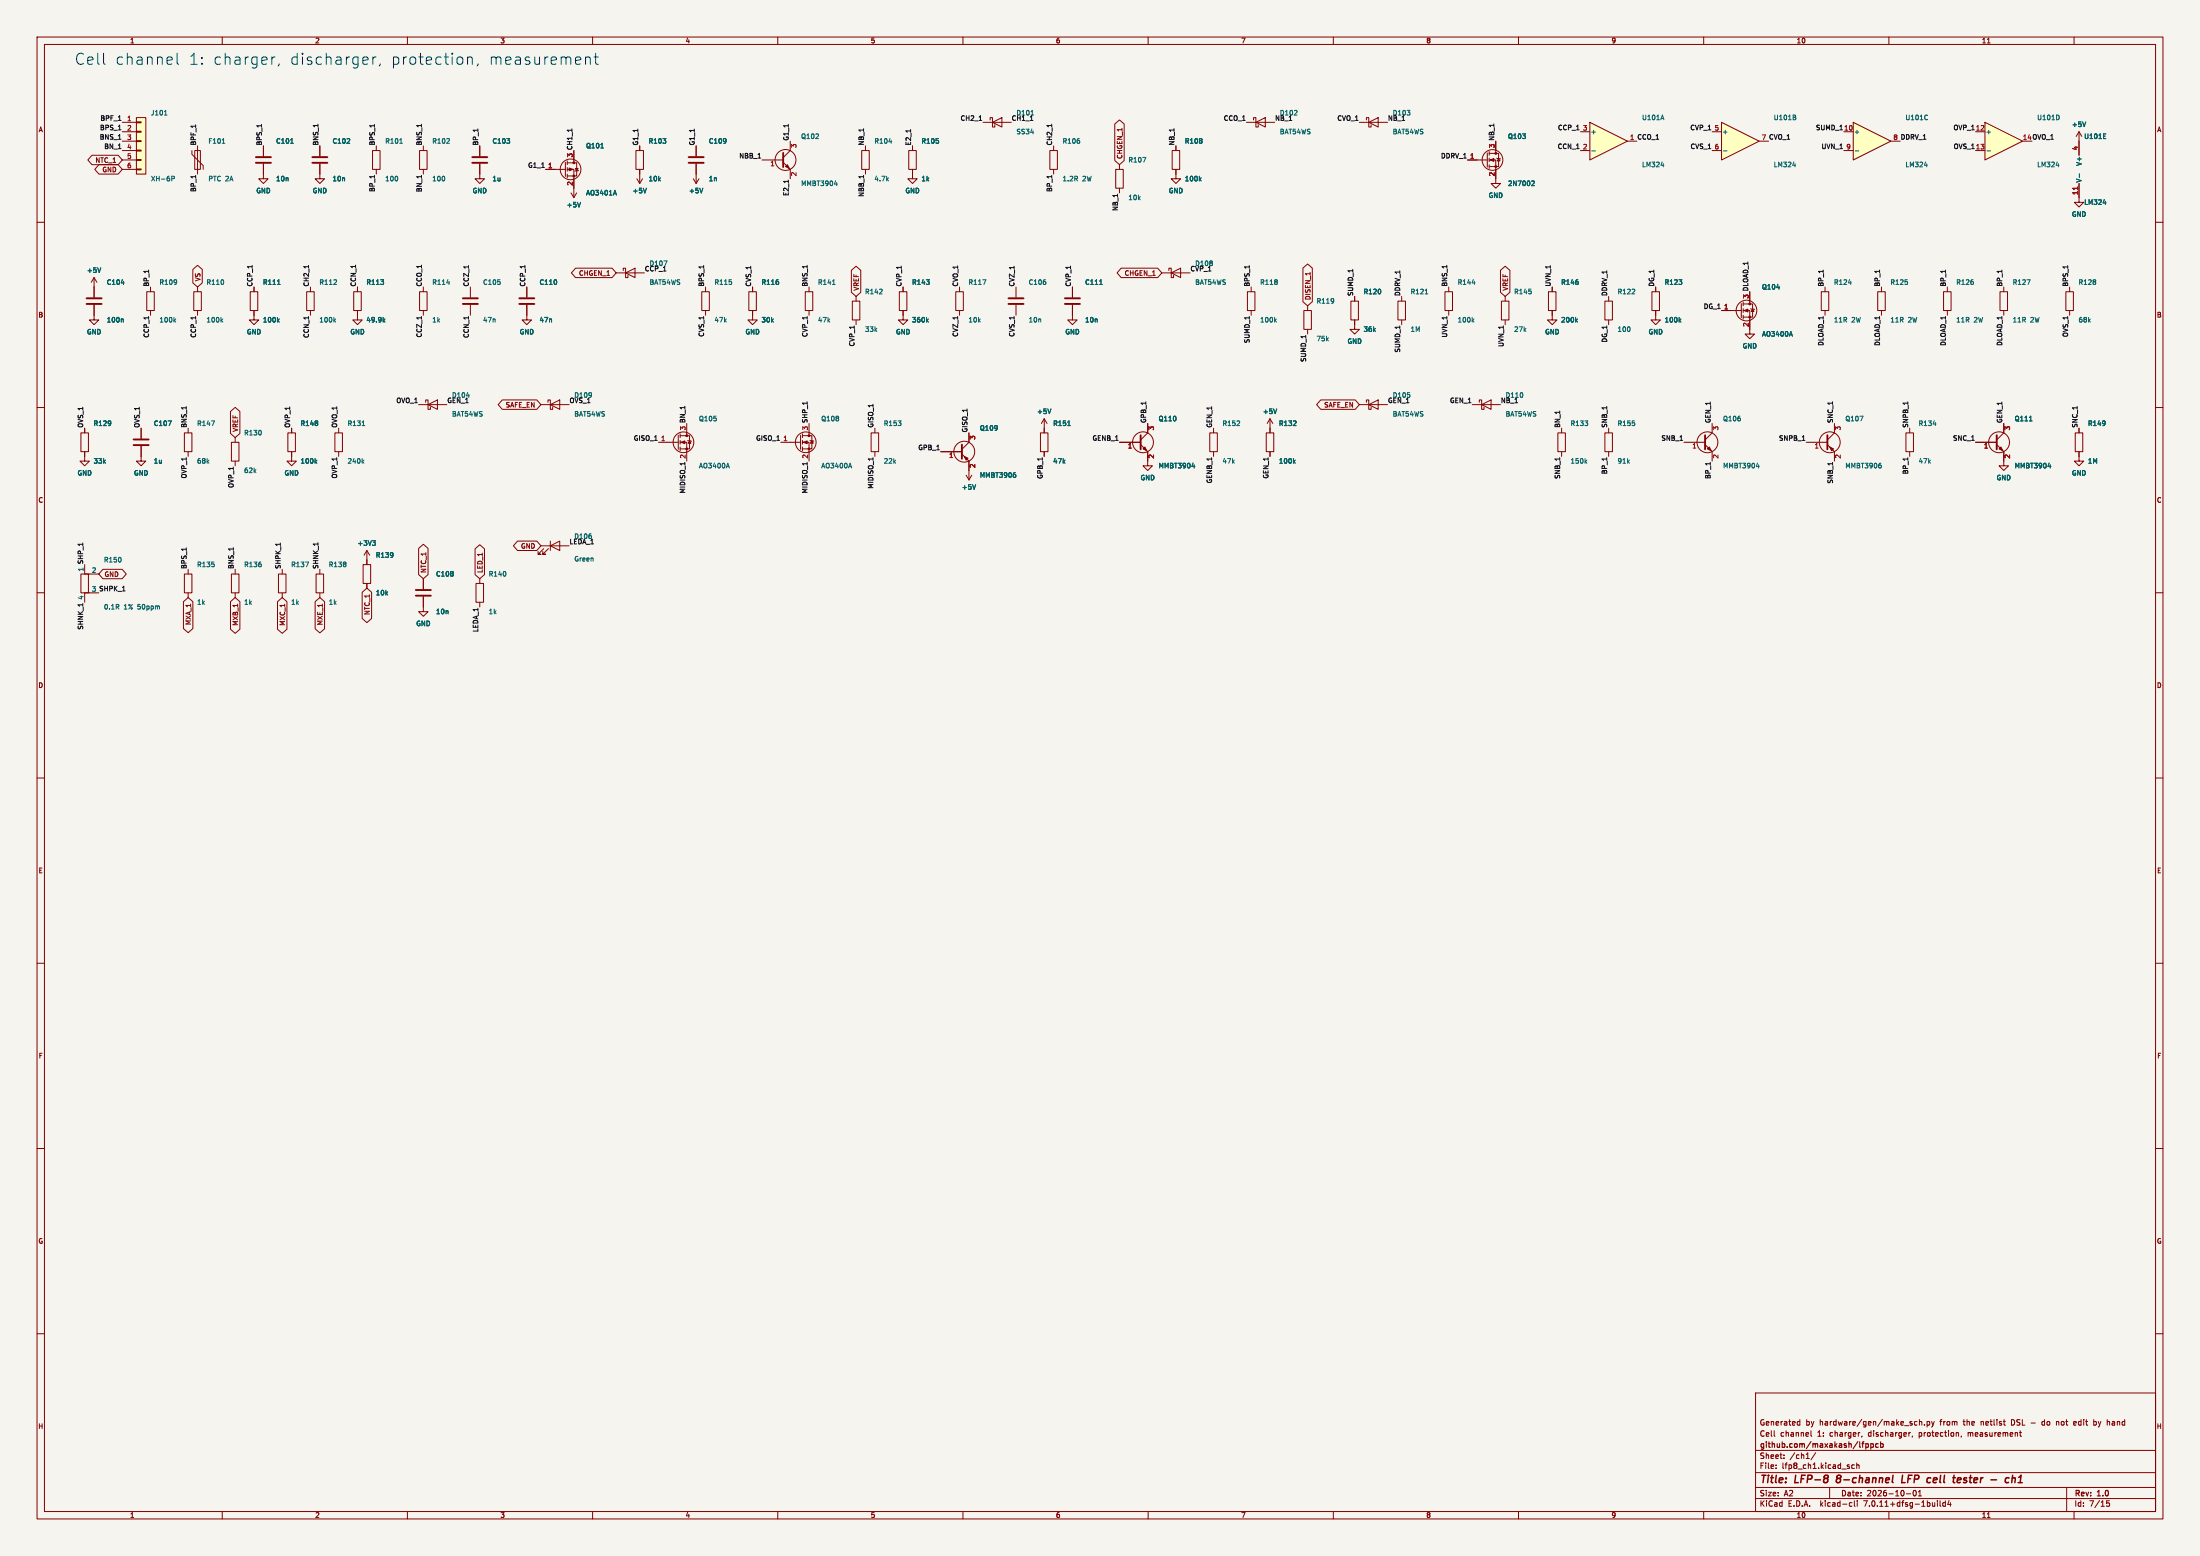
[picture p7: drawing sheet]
<svg xmlns="http://www.w3.org/2000/svg" width="594mm" height="420mm" viewBox="0 0 594 420" stroke-linecap="round" stroke-linejoin="round" font-family="sans-serif">
<path d="M0 0h594v420h-594z" fill="#f5f4ef" stroke="#f5f4ef" stroke-width=".27"/>
<g fill="none" stroke="#840000" stroke-width=".27">
<path d="M10 10h574v400h-574zM12 12h570v396h-570zM60 10v2M110 10v2M160 10v2M210 10v2M260 10v2M310 10v2M360 10v2M410 10v2M460 10v2M510 10v2"/>
<path d="M536.6 11.6h.7M560 10v2M561.3 35.6l-.7 1.2M561.3 35.6v6.3M561.3 35.6l.8 1.2M10 60h2M246.4 47v1.3h1.2l-1.2 1.2-1.3-1.2h1.3M561.3 49.5v3.8M582 60h2M242.8 78.7h2.1v5.1h-2.1zM243.8 77.5v1.2M507 78.7h2v5.1h-2z"/>
<path d="M508 77.5v1.2M524.8 78.7h2v5.1h-2zM525.8 77.5v1.2M540 78.7h2v5.1h-2zM541 77.5v1.2M557.8 78.7h2v5.1h-2zM558.8 77.5v1.2M243.8 83.8v2.6h1.3l-1.3 1.2-1.2-1.2h1.2M289.6 85.1v1.3h1.2l-1.2 1.2-1.3-1.2h1.3M508 83.8v1.3M525.8 83.8v1.3M541 83.8v1.3"/>
<path d="M558.8 83.8v1.3M10 110h2M280.9 116.8h2.1v5.1h-2.1zM281.9 113l-.7 1.3M281.9 113v3.8M281.9 113l.8 1.3M582 110h2M281.9 121.9v1.3M10 160h2M582 160h2M10 210h2M582 210h2"/>
<path d="M10 260h2M582 260h2M10 310h2M582 310h2M10 360h2M474 376h108v32h-108zM582 360h2M474 397.5h108M474 391.5h108M479.1 387.6l.1 .1M479.5 396.2v.2M479.5 395.4v.2"/>
<path d="M481.7 393.5v.2M481.7 392.7v.2M485.4 384.6h.6M485.4 383.7h.6M486 383.2v1.5M487.7 393.7h.8M489 386.2v1.3l.2 .2M490.2 392.1l-1.2 1.9M500.7 395.4h-.5l-.2 .3 .1 .6h.6M501.3 395.5l.6-.1 .1 1M501.3 394.9v1.5M502.7 387.6l-.1 .3"/>
<path d="M515.8 386.7h-.3M516.4 387.6l-.2 .3M518.2 383.8l.6-.1 .1 1M518.2 383.2v1.5M519.6 384.5v.2M520.3 383.7h.4l.3 .3-.1 .6h-.6M520.3 383.7v1.5M521.5 383.7l.4 1M521.9 384.7l-.4 .5M522.2 383.7l-.3 1M528.7 386.7l.1 1M529.6 387.6l-.1 .3"/>
<path d="M540.9 383.7h.6M541.3 384.7h.2M545.2 386.7h.6M545.5 386.2v1.3l.3 .2M551.6 383.7l-.3 .3v.4l.3 .3M555.2 383.7v1M555.7 383.7l-.5 .1M560.5 383.7h-.4l-.2 .2 .1 .7h.5M560.6 384l-.7 .2M565.3 383.7h.4l.3 .3M565.3 383.2v1.5M566 384.4l-.3 .3-.4-.1"/>
<path d="M569.4 383.7l.2 .2v.8M60 408v2M110 408v2M160 408v2M210 408v2M260 408v2M310 408v2M360 408v2M410 408v2M460 408v2M474 404.5h108M474 401.5h108"/>
<path d="M494 401.5v3M499.6 405.6h.4M500 406.5l-.4 .1M500.7 405.1v1.3l.2 .2M501.5 405.1v.1M501.5 405.6v1M510 408v2M514.7 403.2h1.2M516.7 402.3h.2a.8 .8 0 0 1 .5 .7 .8 .8 0 0 1-.5 .8 1 1 0 0 1-.2-1.5zM518 403.8h.8M518 402.7l.4-.4v1.5M523.1 405.1v.1"/>
<path d="M523.1 405.6v1M523.8 405.1v1.3l.2 .2M525.2 405.6h-.4l-.3 .3 .2 .6h.5M525.2 405.1v1.5M526.2 405l-.3 1.1h.9M526.6 405.6v1M536.6 409.6h.7M558 401.5v6.5M560 408v2M569.5 405.1h-.7l-.1 .7 .8-.1v.7l-.2 .2-.6-.2"/>
</g>
<g fill="none" stroke="#840000" stroke-width=".4">
<path d="M493.5 398.3l.1 .3-.1 .3M495.9 399.2l-.1 .6 .1 .3M511.1 398.2l-.2 1.7 .3 .3M513.7 398.2l-.3 2h1M522.1 399.1l-.1 1M523 399.3l-1 .2M528.5 399.1l.4-.2h.3l.3 .2v.2l-1 .2M541.7 399h.8M543.4 399h.7l-.1 1.2M543.4 398.2l-.2 2M545.1 398.8l.6-.6-.3 2M528.5 400.1h.8"/>
<path d="M544.9 400.2h1.1"/>
</g>
<path d="M504.4 389.8v.7M505.1 389.7v1.5M505.1 389.7h.5l.2 .3-.1 .6h-.6M507.1 389.7h-.4l-.3 .3 .2 .6h.5M507.8 389.7h.4l.3 .3-.2 .6h-.5M507.8 389.2v1.5" fill="none" stroke="#840000" stroke-width=".3"/>
<path d="M563.2 32.9l-.5 1.3M568 37.4h.6M568 36.1h.6M561.4 46.9v1M567.9 54.8h.7M547.3 75.5h.8l-.5 1.3M250.3 86.5l.4 .4M250.7 86.1l-.5 .5M283.8 110.4l-.5 1.2M288.3 114.9h.7" fill="none" stroke="#006464" stroke-width=".27"/>
<path d="M560.9 50.5v.7" fill="none" stroke="#a90000" stroke-width=".27"/>
<path d="M500.4 33l10.1 5.1-10.1 5.1z" fill="#ffffc2"/>
<g fill="none" stroke="#840000" stroke-width=".27">
<path d="M86.4 39.4v2.8M101.6 39.4v1.2M233.7 39.4v1.2M246.4 39.4v1.2M497.8 35.6h2.6M500.4 33l10.1 5.1-10.1 5.1zM510.5 38.1h2.6M71.1 47v1.3h1.3l-1.3 1.2-1.3-1.2h1.3M86.4 44.2v4.1h1.2l-1.2 1.2-1.3-1.2h1.3M100.6 40.6h2v5.1h-2zM101.6 45.7v1.3M232.7 40.6h2v5.1h-2z"/>
<path d="M233.7 45.7v1.3M245.4 40.6h2v5.1h-2zM246.4 45.7v1.3M497.8 40.6h2.6M561.3 53.3v1.3h1.3l-1.3 1.3-1.2-1.3h1.2M82.8 78.7h2v5.1h-2zM83.8 77.5v1.2M95.5 78.7h2v5.1h-2zM96.5 77.5v1.2M217.4 78.7h2.1v5.1h-2.1zM218.4 77.5v1.2M258.1 78.7h2v5.1h-2z"/>
<path d="M259.1 77.5v1.2M274.3 77.5v2.8M289.6 77.5v2.8M83.8 83.8v1.3M96.5 83.8v2.6h1.3l-1.3 1.2-1.3-1.2h1.3M218.4 83.8v1.3M230.1 81.3h2.1v5.1h-2.1zM231.1 80v1.3M231.1 86.4v1.2M259.1 83.8v1.3M274.3 82.3v2.8M289.6 82.3v2.8"/>
<path d="M364.7 81.3h2.1v5.1h-2.1zM365.8 86.4v2.5h1.2l-1.2 1.3-1.3-1.3h1.3M365.8 80v1.3M367 109.2h7.6M368.9 108.6v-.6h.7v2.5h.6v-.6M369.6 109.2l2.5-1.2v2.5zM397.5 109.2h7.6M399.4 108.6v-.6h.6v2.5h.7v-.6M400 109.2l2.6-1.2v2.5zM420.6 116.8h2.1v5.1h-2.1zM421.6 115.6v1.2M433.3 116.8h2.1v5.1h-2.1z"/>
<path d="M434.3 115.6v1.2M514.6 116.8h2v5.1h-2zM515.6 115.6v1.2M533.4 119.4h5.7M541 114.3v2.5l-1.9 1.9M560.3 116.8h2.1v5.1h-2.1zM561.3 115.6v1.2M421.6 121.9v1.3M434.3 121.9v1.3M515.6 121.9v1.3M539.1 120l1.9 1.9v3.8h1.3l-1.3 1.3-1.3-1.3h1.3M561.3 121.9v1.3"/>
<circle cx="539.7" cy="119.4" r="2.82"/>
</g>
<g fill="none" stroke="#006464" stroke-width=".27">
<path d="M107.9 38.7h.8M240 38.3h.8M520.4 31.1v.1M520.4 32.2v.1M500.9 40.7h1M519.6 44.6h.8M224.8 76.8h.7M265.3 75.5h.9l-.5 1.3M296.9 76.8h.7M90.3 86.5l.3 .4M90.6 86.1l-.5 .5M103.6 86.5l.3 .4"/>
<path d="M103.9 86.1l-.4 .5M521.9 114.5h.8M547.9 113.6h.8M428.1 124.6l.4 .4M428.5 124.2l-.5 .5M553 125.9h.7M553.6 125.5v.8"/>
</g>
<path d="M84.3 43.9h4.1M84.3 42.4h4.1M272.3 82h4.1M272.3 80.5h4.1M287.5 82h4.1M287.5 80.5h4.1M539.1 117.5v3.8" fill="none" stroke="#840000" stroke-width=".51"/>
<path d="M539.7 121.2l.6-.5 .5 1z" fill="#840000" stroke="#840000" stroke-width=".27"/>
<path d="M535.9 33l10.2 5.1-10.2 5.1z" fill="#ffffc2"/>
<g fill="none" stroke="#840000" stroke-width=".27">
<path d="M33 35.6h3.8M33 33h3.8M33 38.1h3.8M36.8 38h1.3v.2h-1.3zM36.8 35.4h1.3v.3h-1.3zM36.8 32.9h1.3v.2h-1.3zM36.8 31.8h2.6v15.2h-2.6zM53.3 39.4v7.6M71.1 39.4v2.8M114.3 39.4v1.2M129.5 39.4v2.8M172.7 39.4v1.2"/>
<path d="M188 39.4v2.8M213.4 38.1v2.5l-1.9 1.9M265.4 33h7.6M267.3 32.4v-.6h.7v2.5h.6v-.6M268 33l2.5-1.2v2.5zM284.5 39.4v1.2M533.4 35.6h2.5M535.9 33l10.2 5.1-10.2 5.1zM33 40.6h3.8M33 43.2h3.8M33 45.7h3.8M36.8 45.6h1.3v.2h-1.3z"/>
<path d="M36.8 43.1h1.3v.2h-1.3zM36.8 40.5h1.3v.3h-1.3zM51.8 40.6v1.1l3.1 3v1M52.6 40.6h1.5v5.1h-1.5zM71.1 44.2v2.8M113.3 40.6h2v5.1h-2zM114.3 45.7v1.3M129.5 44.2v4.1h1.3l-1.3 1.2-1.2-1.2h1.2M147.3 45.7h5.4M152.7 43.8v3.8M153.2 45.7h1.7v7.6M153.2 43.9h2.5v3.6h-2.5"/>
<path d="M153.2 43.4v1.1M153.2 45.2v1M153.2 47v1M154.2 52.1l.7 1.2M154.9 40.6v3.3M155.3 45.5h.8l-.4 .6zM155.7 52.1l-.8 1.2M156.2 46l-1 .2M171.7 40.6h2v5.1h-2zM172 48.3l.7 1.2M172.7 45.7v3.8M173.5 48.3l-.8 1.2"/>
<path d="M187.2 48.3l.8 1.2M188 44.2v5.3M188.7 48.3l-.7 1.2M205.7 43.2h5.8M211.5 43.8l1.9 1.9v2.6M283.5 40.6h2v5.1h-2zM284.5 45.7v1.3M533.4 40.6h2.5M142.2 77.5v2.8M166.4 73.7h7.6M168.3 73v-.6h.6v2.5h.6v-.6M168.9 73.7l2.5-1.3v2.5z"/>
<path d="M189.5 78.7h2v5.1h-2zM190.5 77.5v1.2M202.2 78.7h2v5.1h-2zM203.2 77.5v1.2M142.2 82.3v4.1h1.3l-1.3 1.2-1.2-1.2h1.2M190.5 83.8v1.3M203.2 83.8v2.6h1.3l-1.3 1.2-1.3-1.2h1.3M472.4 88.9v1.3h1.3l-1.3 1.2-1.2-1.2h1.2M21.8 116.8h2.1v5.1h-2.1zM22.9 115.6v1.2M38.1 115.6v2.8M49.8 116.8h2v5.1h-2z"/>
<path d="M50.8 115.6v1.2M62.5 119.4h2v5.1h-2zM63.5 118.1v1.3M146 109.2h7.7M148 108.6v-.6h.6v2.5h.6v-.6M148.6 109.2l2.5-1.2v2.5zM177.8 119.4h5.3M183.1 117.5v3.8M183.6 119.4h1.8v5.1M183.6 117.6h2.6v3.6h-2.6M183.6 117.1v1M183.6 118.9v1"/>
<path d="M185.4 114.3v3.3M185.7 118.9l1 .2M186.2 119l.4 .6h-.8zM210.8 119.4h5.4M216.2 117.5v3.8M216.7 119.4h1.7v5.1M216.7 117.6h2.5v3.6h-2.5M216.7 117.1v1M216.7 118.9v1M218.4 114.3v3.3M218.7 118.9l1 .2M219.2 119l.4 .6h-.8z"/>
<path d="M235.2 116.8h2v5.1h-2zM236.2 115.6v1.2M261.6 116.8v2.6l-1.9 1.9M22.9 121.9v2.6h1.2l-1.2 1.2-1.3-1.2h1.3M38.1 120.4v4.1h1.3l-1.3 1.2-1.3-1.2h1.3M50.8 121.9v1.3M63.5 124.5v1.2M183.6 120.7v1M216.7 120.7v1M236.2 121.9v1.3M254 121.9h5.7M259.7 122.6l1.9 1.9v5"/>
<path d="M260.9 128.3l.7 1.2M262.4 128.3l-.8 1.2M561.3 123.2v1.3h1.3l-1.3 1.2-1.2-1.2h1.2M21.8 154.9h2.1v5.1h-2.1zM22.9 152.4v2.5h3.8M49.8 154.9h2v5.1h-2zM50.8 153.7v1.2M62.5 154.9h2v5.1h-2zM63.5 153.7v1.2M146 147.3h7.7M146.8 148.1l-1.5 1.5h.7h-.7v-.8M148.1 148.1l-1.5 1.5h.7h-.7v-.8"/>
<path d="M148.6 147.3l2.5-1.2v2.5zM148.6 146.1v2.5M26.7 160h-3.8v2.6M50.8 160v1.3M63.5 160v1.3"/>
<circle cx="154.1" cy="45.7" r="2.79"/>
<circle cx="212.1" cy="43.2" r="2.82"/>
<circle cx="184.5" cy="119.4" r="2.79"/>
<circle cx="217.6" cy="119.4" r="2.79"/>
<circle cx="260.3" cy="121.9" r="2.82"/>
</g>
<g fill="none" stroke="#006464" stroke-width=".27">
<path d="M44.4 31.1h.7M60 38.7h.7M78.5 38.7h.7M162.2 39.9h.7M278.4 31.1h.7M555.9 31.4v.6M46.4 47.6h.5l.2 .2-.1 .4h-.6M156.8 54.6l-.5 1.3M166 51.4l.5 1.2M174.5 50.8l-.4 1.3M189.8 50.8l-.4 1.3M225.3 49.7h.8"/>
<path d="M225.9 49.3v.8M536.5 40.7h.9M555.2 44.6h.7M179.2 70.4h.9l-.6 1.3M45.4 113.6h.8l-.5 1.3M57.1 113.6h.8l-.5 1.3M196.5 125l.4 1.3M229.5 125l.5 1.3M263.4 130.8l-.4 1.3M273.9 127.6h.3M274 128.1l.3 .2-.3 .5"/>
</g>
<g fill="#840000" stroke="#840000" stroke-width=".27">
<path d="M216.9 119.4l1-.4v.8z"/>
<path d="M212.1 45l.5-.5 .5 1z"/>
<path d="M183.9 119.4l1-.4v.8z"/>
<path d="M153.7 45.3l1 .4-1 .4z"/>
<path d="M260.3 123.2l1.1 .5-.5 .5z"/>
<circle cx="218.4" cy="121.2" r=".25"/>
<circle cx="218.4" cy="117.6" r=".25"/>
<circle cx="185.4" cy="121.2" r=".25"/>
<circle cx="185.4" cy="117.6" r=".25"/>
<circle cx="154.9" cy="47.5" r=".25"/>
<circle cx="154.9" cy="43.9" r=".25"/>
</g>
<path d="M69.1 43.9h4.1M69.1 42.4h4.1M127.5 43.9h4.1M127.5 42.4h4.1M185.9 43.9h4.1M185.9 42.4h4.1M211.5 41.3v3.8M140.2 82h4.1M140.2 80.5h4.1M36.1 118.6h4M36.1 120.1h4M259.7 120v3.8" fill="none" stroke="#840000" stroke-width=".51"/>
<path d="M36.8 31.8h2.6v15.2h-2.6z" fill="#ffffc2" stroke="#ffffc2" stroke-width=".27"/>
<path d="M429.3 33l10.1 5.1-10.1 5.1z" fill="#ffffc2"/>
<path d="M426.7 35.6h2.6M429.3 33l10.1 5.1-10.1 5.1zM439.4 38.1h2.6M426.7 40.6h2.6M405.4 81.3h2v5.1h-2zM406.4 80v1.3M406.4 86.4v1.2M98 152.4h2.1v5.1h-2.1zM99.1 148.6l-.8 1.3M99.1 148.6v3.8M99.1 157.5v1.3M99.1 148.6l.7 1.3" fill="none" stroke="#840000" stroke-width=".27"/>
<path d="M448.8 31.1l.5 1.2M429.8 40.7h1M448.5 44.6h.8M100.6 145.9h.8l-.5 .5M101.1 146.4l.3 .3-.3 .5" fill="none" stroke="#006464" stroke-width=".27"/>
<path d="M464.8 33l10.2 5.1-10.2 5.1z" fill="#ffffc2"/>
<g fill="none" stroke="#840000" stroke-width=".27">
<path d="M71.1 39.4v2.8M86.4 39.4v2.8M129.5 39.4v2.8M172.7 39.4v1.2M188 39.4v2.8M246.4 39.4v1.2M301 33.5l1.3-1.1 1.2 1.1v9.8l-1.2 1.2-1.3-1.2zM317.5 39.4v1.2M336.5 33h7.7M338.5 32.4v-.6h.6v2.5h.6v-.6M339.1 33l2.5-1.2v2.5zM367 33h7.6"/>
<path d="M368.9 32.4v-.6h.7v2.5h.6v-.6M369.6 33l2.5-1.2v2.5zM403.9 38.1v3.3M462.3 35.6h2.5M464.8 33l10.2 5.1-10.2 5.1zM475 38.1h2.5M561.3 38.1v3.8M24.8 41.9h7.1l1.1 1.3-1.1 1.3h-7.1l-1.1-1.3zM26.7 44.5h5.2l1.1 1.2-1.1 1.3h-5.2l-1.1-1.3zM71.1 44.2v2.8M86.4 44.2v2.8M129.5 44.2v2.8"/>
<path d="M147.3 45.7h2.6M154.9 40.6v2.6M154.9 48.3v2.5M172.7 45.7v1.3M188 44.2v2.8M246.4 45.7v1.3M301.2 45.7h2.1v5.1h-2.1zM302.3 44.5v1.2M302.3 50.8v1.3M316.5 40.6h2v5.1h-2zM317.5 45.7v2.6h1.3l-1.3 1.2-1.3-1.2h1.3M396.2 43.2h5.4"/>
<path d="M401.6 41.3v3.8M402.1 43.2h1.8v6.3h1.2l-1.2 1.3-1.3-1.3h1.3M402.1 41.4h2.5v3.6h-2.5M402.1 40.9v1M402.1 42.7v1M402.1 44.5v1M404.1 42.7l1 .2M404.6 42.8l.4 .6h-.8zM462.3 40.6h2.5M561.3 49.5v3.8M25.4 74.9v5.4M25.4 74.9l-.8 1.3"/>
<path d="M25.4 74.9l.8 1.3M39.6 78.7h2.1v5.1h-2.1zM40.6 77.5v1.2M52.1 72.7l1.2-1.1 1.3 1.1v3.7l-1.3 1.1-1.2-1.1zM52.3 78.7h2.1v5.1h-2.1zM53.3 77.5v1.2M67.6 78.7h2v5.1h-2zM68.6 77.5v1.2M96.5 77.5v1.2M113.3 78.7h2v5.1h-2zM114.3 77.5v1.2M127 77.5v2.8"/>
<path d="M142.2 77.5v2.8M155.4 72.4h9.9l1.1 1.3-1.1 1.2h-9.9l-1.1-1.2zM203.2 77.5v1.2M229.9 73l1.2-1.1 1.3 1.1v5.9l-1.3 1.1-1.2-1.1zM243.8 77.5v1.2M289.6 77.5v2.8M302.7 72.4h9.9l1.1 1.3-1.1 1.2h-9.9l-1.1-1.2zM313.7 73.7h7.6M315.6 73v-.6h.6v2.5h.7v-.6M316.2 73.7l2.6-1.3v2.5zM336.8 78.7h2v5.1h-2zM337.8 77.5v1.2"/>
<path d="M351.8 72.4l1.3-1.1 1.2 1.1v9l-1.2 1.2-1.3-1.2zM390.1 78.7h2.1v5.1h-2.1zM391.2 77.5v1.2M405.1 73l1.3-1.1 1.3 1.1v5.9l-1.3 1.1-1.3-1.1zM418.1 78.7h2v5.1h-2zM419.1 77.5v1.2M446 78.7h2.1v5.1h-2.1zM447 77.5v1.2M472.4 78.7v3.3M491.7 78.7h2.1v5.1h-2.1zM492.8 77.5v1.2M25.4 82.3v4.1h1.3l-1.3 1.2-1.3-1.2h1.3"/>
<path d="M40.6 83.8v1.3M53.3 83.8v1.3M68.6 83.8v2.6h1.2l-1.2 1.2-1.3-1.2h1.3M96.5 83.8v1.3M114.3 83.8v1.3M127 82.3v2.8M142.2 82.3v2.8M203.2 83.8v1.3M243.8 83.8v1.3M289.6 82.3v2.8M337.8 83.8v1.3M352 83.8h2.1v5.1h-2.1z"/>
<path d="M353.1 82.6v1.2M353.1 88.9v1.3M365.8 80v1.3M365.8 86.4v1.2M377.4 81.3h2.1v5.1h-2.1zM378.5 80v1.3M378.5 86.4v1.2M391.2 83.8v1.3M419.1 83.8v2.6h1.3l-1.3 1.2-1.3-1.2h1.3M433.3 81.3h2.1v5.1h-2.1zM434.3 80v1.3M434.3 86.4v1.2"/>
<path d="M447 83.8v2.6h1.3l-1.3 1.2-1.2-1.2h1.2M464.8 83.8h5.4M470.2 81.9v3.8M470.7 83.8h1.7v5.1M470.7 82h2.5v3.6h-2.5M470.7 81.5v1.1M470.7 83.3v1M470.7 85.1v1M472.7 83.3l1 .3M473.2 83.4l.4 .7h-.8zM492.8 83.8v1.3M22.9 115.6v1.2"/>
<path d="M38.1 115.6v2.8M62.2 111.1l1.3-1.1 1.3 1.1v5.9l-1.3 1.1-1.3-1.1zM77.7 116.8h2.1v5.1h-2.1zM78.7 115.6v1.2M90.4 116.8h2.1v5.1h-2.1zM91.4 115.6v1.2M113 109.2h7.6M114.9 108.6v-.6h.7v2.5h.6v-.6M115.6 109.2l2.5-1.2v2.5zM135.6 108h9.3l1.1 1.2-1.1 1.3h-9.3l-1.1-1.3zM261.6 116.8v2.6M281.9 115.6v1.2"/>
<path d="M302.3 119.4h5.7M309.9 114.3v2.5l-1.9 1.9M326.6 116.8h2.1v5.1h-2.1zM327.7 115.6v1.2M341.9 116.8h2v5.1h-2zM342.9 113v3.8M342.9 113l-.8 1.3M342.9 113l.8 1.3M356.6 108h9.3l1.1 1.2-1.1 1.3h-9.3l-1.1-1.3zM454.7 119.4h5.7M462.3 114.3v2.5l-1.9 1.9M487.7 119.4h5.7"/>
<path d="M495.3 114.3v2.5l-1.9 1.9M533.4 119.4h5.7M541 114.3v2.5M561.3 115.6v1.2M22.9 121.9v1.3M38.1 120.4v2.8M78.7 121.9v2.6h1.3l-1.3 1.2-1.2-1.2h1.2M91.4 121.9v1.3M254 121.9h5.7M261.6 124.5v2.5M281.9 121.9v1.3M308 120l1.9 1.9v3.8h1.2l-1.2 1.3-1.3-1.3h1.3"/>
<path d="M327.7 121.9v1.3M342.9 121.9v1.3M460.4 120l1.9 1.9v2.6M493.4 120l1.9 1.9v2.6M541 121.9v2.6M561.3 121.9v1.3M27.8 153.7h5.2l1.1 1.2-1.1 1.3h-5.2l-1.1-1.3zM75.2 154.9h2v5.1h-2zM76.2 153.7v1.2M85.3 154.9h2.1v5.1h-2.1zM86.4 153.7v1.2M97.8 159.9l1.3-1.1 1.2 1.1v7l-1.2 1.2-1.3-1.2z"/>
<path d="M99.1 151.1v1.3M99.1 157.5v1.3M113 148l1.3-1.1 1.3 1.1v7.1l-1.3 1.1-1.3-1.1zM114.3 156.2v2.8M128.3 148.1l1.2-1.1 1.3 1.1v7l-1.3 1.1-1.2-1.1zM128.5 157.5h2.1v5.1h-2.1zM129.5 156.2v1.3M139.7 146.1h5.2l1.1 1.2-1.1 1.3h-5.2l-1.1-1.3zM49.5 162.4l1.3-1.1 1.3 1.1v7.3l-1.3 1.1-1.3-1.1zM62.2 162.4l1.3-1.1 1.3 1.1v7.4l-1.3 1.2-1.3-1.2zM74.9 162.4l1.3-1.1 1.3 1.1v7.4l-1.3 1.2-1.3-1.2zM76.2 160v1.3"/>
<path d="M85.1 162.4l1.3-1.1 1.2 1.1v7.3l-1.2 1.1-1.3-1.1zM86.4 160v1.3M114.3 161v4.1h1.3l-1.3 1.3-1.3-1.3h1.3M129.5 162.6v1.2"/>
<circle cx="403" cy="43.2" r="2.79"/>
<circle cx="471.6" cy="83.8" r="2.79"/>
<circle cx="308.6" cy="119.4" r="2.82"/>
<circle cx="461" cy="119.4" r="2.82"/>
<circle cx="494" cy="119.4" r="2.82"/>
</g>
<g fill="none" stroke="#006464" stroke-width=".27">
<path d="M78.5 38.7h.7M162.2 39.9h.7M484.6 31.7l.3 .2-.3 .4M484.7 31.1v.5M563.2 32.9l-.5 1.3M568 37.4h.6M568 36.1h.6M156.8 54.6l-.5 1.3M166 51.4l.5 1.2M174.5 50.8l-.4 1.3M189.8 50.8l-.4 1.3M308.5 42.5h.9l-.6 1.3"/>
<path d="M323.9 48.4l.4 .4M324.3 48l-.5 .5M413.7 48.8l.5 .1 .1 .3-.8 .9h.8M465.3 40.7h1M484 44.6h.8M561.4 46.9v1M567.9 54.8h.7M27.2 72.3l-.4 1.2M32.7 76.4h.8M74.9 76.8h.7M120.6 76.4h.8M296.9 76.8h.7"/>
<path d="M384.8 79.3h.7M397.5 76.4h.8M499.1 76.4h.8M33.1 86.1l.2 .2v.6M47.1 86.5l.4 .4M47.5 86.1l-.5 .5M59.8 86.5l.4 .4M60.2 86.1l-.5 .5M75 86.5l.4 .4M75.4 86.1l-.5 .5M103.6 86.5l.3 .4M103.9 86.1l-.4 .5"/>
<path d="M250.3 86.5l.4 .4M250.7 86.1l-.5 .5M344.3 86.5l.3 .4M344.6 86.1l-.5 .5M397.6 86.5l.4 .4M398 86.1l-.5 .5M425.5 86.5l.4 .4M425.9 86.1l-.5 .5M453.5 86.5l.4 .4M453.9 86.1l-.5 .5M483.5 89.5l.5 1.2M45.4 113.6h.8l-.5 1.3"/>
<path d="M97.8 114.9h.7M126 106.8h.7M283.8 110.4l-.5 1.2M288.3 114.9h.7M344.7 110.4l-.4 1.2M547.9 113.6h.8M85.2 124.6l.4 .4M85.6 124.2l-.5 .5M97.9 124.6l.4 .4M98.3 124.2l-.5 .5M263.4 130.8l-.4 1.3M273.9 127.6h.3"/>
<path d="M274 128.1l.3 .2-.3 .5M321.8 125.9h.8M322.4 125.5v.8M349.3 124.6l.4 .4M349.7 124.2l-.5 .5M474.2 125.9h.8M474.8 125.5v.8M507.6 125h.2M507.7 125.5l.3 .3-.3 .5M553 125.9h.7M553.6 125.5v.8M82.5 151.7h.8l-.5 1.3"/>
<path d="M100.6 145.9h.8l-.5 .5M101.1 146.4l.3 .3-.3 .5"/>
</g>
<path d="M23.4 82h4M23.4 80.5h4M125 82h4M125 80.5h4M308 117.5v3.8M460.4 117.5v3.8M493.4 117.5v3.8M112.3 159.3h4M112.3 160.8h4" fill="none" stroke="#840000" stroke-width=".51"/>
<g fill="#840000" stroke="#840000" stroke-width=".27">
<path d="M470.9 83.8l1-.4v.8z"/>
<path d="M308.6 121.2l.5-.5 .5 1z"/>
<path d="M402.3 43.2l1.1-.4v.8z"/>
<path d="M461.5 120.7l.5 1-1-.5z"/>
<path d="M494 120.7l1 .5-.5 .5z"/>
<circle cx="472.4" cy="85.6" r=".25"/>
<circle cx="472.4" cy="82" r=".25"/>
<circle cx="403.9" cy="45" r=".25"/>
<circle cx="403.9" cy="41.4" r=".25"/>
</g>
<g fill="none" stroke="#0f0f0f" stroke-width=".27">
<path d="M32 35h.7M70.6 33.6v.7M101.1 33.6v.7M154.4 34.8v.7M264.4 32.5h.7M278.2 32.5h.7M284 33.5v.7M204.7 42.7h.7M233.2 47.3v.8M83.3 71.6v.7M190 71.7v.7M337.3 71.7v.7"/>
<path d="M558.3 71.7v.7M486.6 118.9h.7M515.1 108.5v.7M33.1 159.5h.7M50.3 147.9v.7M75.7 146.6v.7M85.8 146.5v.7M22.3 162.9v.7"/>
</g>
<g fill="none" stroke="#0000c2" stroke-width=".27">
<path d="M28.1 17.2l.3 .2M47.8 14.4v2.5l.4 .5M74.2 15.4l-.5 .1-.3 .4M75.4 17.2l-.3 .6M99.2 15.5l.2 .6-1.4 .3M100.7 15.4v2M101.5 15.4l-.5 .1-.3 .4M102.7 17.2l-.3 .6M126.2 15.7a.74 .74 0 0 1 1.3 .1v1.6M126.2 15.4v2M129.1 17.2l-.3 .6M158.1 15.7a.74 .74 0 0 1 1.3 .1v1.6"/>
<path d="M158.1 15.4v2M160.4 15.4h1.1M160.8 14.4v2.5l.2 .3 .5 .2"/>
</g>
<path d="M560.9 50.5v.7" fill="none" stroke="#a90000" stroke-width=".27"/>
<g font-size="4.2" fill="#0000c2">
<text x="20" y="17.7">Cell</text>
<text x="30.9" y="17.7">channel</text>
<text x="50.6" y="17.7">1:</text>
<text x="57" y="17.7">charger,</text>
<text x="77.6" y="17.7">discharger,</text>
<text x="104.7" y="17.7">protection,</text>
<text x="131" y="17.7">measurement</text>
</g>
<g font-size="2.8" fill="#840000">
<text x="475" y="400.9">Title:</text>
<text x="484.7" y="400.9">LFP-8</text>
<text x="496.7" y="400.9">8-channel</text>
<text x="515.1" y="400.9">LFP</text>
<text x="522.8" y="400.9">cell</text>
<text x="530.6" y="400.9">tester</text>
<text x="541.5" y="400.9">-</text>
</g>
<g font-size="2.1" fill="#840000">
<text x="475" y="388">Cell</text>
<text x="475" y="385">Generated</text>
<text x="480.7" y="388">channel</text>
<text x="487.5" y="385">by</text>
<text x="490.7" y="388">1:</text>
<text x="491.3" y="385">hardware/gen/make_sch.py</text>
<text x="494.2" y="388">charger,</text>
<text x="504.7" y="388">discharger,</text>
<text x="518.5" y="388">protection,</text>
<text x="524" y="385">from</text>
<text x="530.4" y="385">the</text>
<text x="531.9" y="388">measurement</text>
<text x="535.2" y="385">netlist</text>
<text x="543.6" y="385">DSL -</text>
<text x="552.2" y="385">do</text>
<text x="556.2" y="385">not</text>
<text x="561.1" y="385">edit</text>
<text x="566.6" y="385">by</text>
<text x="570.4" y="385">hand</text>
<text x="475" y="394">Sheet:</text>
<text x="475" y="391.2">github.com/maxakash/lfppcb</text>
<text x="483.2" y="394">/ch1/</text>
<text x="475" y="396.7">File:</text>
<text x="481.1" y="396.7">lfp8_ch1.kicad_sch</text>
<text x="475" y="406.9">KiCad</text>
<text x="475" y="404.1">Size:</text>
<text x="481.7" y="404.1">A2</text>
<text x="482.7" y="406.9">E.D.A.</text>
<text x="491.6" y="406.9">kicad-cli</text>
<text x="497" y="404.1">Date:</text>
<text x="503.5" y="406.9">7.0.11+dfsg-1build4</text>
<text x="504" y="404.1">2026-10-01</text>
<text x="560" y="404.3">Rev:</text>
<text x="560" y="406.9">Id:</text>
<text x="564.1" y="406.9">7/15</text>
<text x="566.4" y="404.3">1.0</text>
</g>
<g font-size="1.8" fill="#840000">
<text x="35" y="11.9">1</text>
<text x="85" y="11.9">2</text>
<text x="135" y="11.9">3</text>
<text x="185" y="11.9">4</text>
<text x="235" y="11.9">5</text>
<text x="285" y="11.9">6</text>
<text x="335" y="11.9">7</text>
<text x="385" y="11.9">8</text>
<text x="435" y="11.9">9</text>
<text x="485" y="11.9">10</text>
<text x="535" y="11.9">11</text>
<text x="10.3" y="35.9">A</text>
<text x="582.3" y="35.9">A</text>
<text x="25.6" y="44.1">NTC_1</text>
<text x="27.5" y="46.7">GND</text>
<text x="303.2" y="43" transform="rotate(-90 303.2 43)">CHGEN_1</text>
<text x="54.3" y="76" transform="rotate(-90 54.3 76)">VS</text>
<text x="156.2" y="74.6">CHGEN_1</text>
<text x="303.5" y="74.6">CHGEN_1</text>
<text x="232.1" y="78.6" transform="rotate(-90 232.1 78.6)">VREF</text>
<text x="354" y="81.1" transform="rotate(-90 354 81.1)">DISEN_1</text>
<text x="407.4" y="78.6" transform="rotate(-90 407.4 78.6)">VREF</text>
<text x="10.3" y="85.9">B</text>
<text x="582.3" y="85.9">B</text>
<text x="136.4" y="110.2">SAFE_EN</text>
<text x="357.4" y="110.2">SAFE_EN</text>
<text x="64.5" y="116.7" transform="rotate(-90 64.5 116.7)">VREF</text>
<text x="10.3" y="135.9">C</text>
<text x="582.3" y="135.9">C</text>
<text x="140.5" y="148.3">GND</text>
<text x="28.1" y="155.9">GND</text>
<text x="115.3" y="154.8" transform="rotate(-90 115.3 154.8)">NTC_1</text>
<text x="130.5" y="154.8" transform="rotate(-90 130.5 154.8)">LED_1</text>
<text x="100" y="166.1" transform="rotate(-90 100 166.1)">NTC_1</text>
<text x="51.8" y="168.8" transform="rotate(-90 51.8 168.8)">MXA_1</text>
<text x="64.5" y="169" transform="rotate(-90 64.5 169)">MXB_1</text>
<text x="77.2" y="169" transform="rotate(-90 77.2 169)">MXC_1</text>
<text x="87.3" y="168.9" transform="rotate(-90 87.3 168.9)">MXE_1</text>
<text x="10.3" y="185.9">D</text>
<text x="582.3" y="185.9">D</text>
<text x="10.3" y="235.9">E</text>
<text x="582.3" y="235.9">E</text>
<text x="10.3" y="285.9">F</text>
<text x="582.3" y="285.9">F</text>
<text x="10.3" y="335.9">G</text>
<text x="582.3" y="335.9">G</text>
<text x="10.2" y="385.9">H</text>
<text x="582.2" y="385.9">H</text>
<text x="35" y="409.9">1</text>
<text x="85" y="409.9">2</text>
<text x="135" y="409.9">3</text>
<text x="185" y="409.9">4</text>
<text x="235" y="409.9">5</text>
<text x="285" y="409.9">6</text>
<text x="335" y="409.9">7</text>
<text x="385" y="409.9">8</text>
<text x="435" y="409.9">9</text>
<text x="485" y="409.9">10</text>
<text x="535" y="409.9">11</text>
</g>
<g font-size="1.8" fill="#0f0f0f">
<text x="26.9" y="35.2">BPS_1</text>
<text x="27" y="32.7">BPF_1</text>
<text x="259.2" y="32.7">CH2_1</text>
<text x="273" y="32.7">CH1_1</text>
<text x="274.3" y="31.3">D101</text>
<text x="330.3" y="32.7">CCO_1</text>
<text x="344.2" y="32.7">NB_1</text>
<text x="345.5" y="31.3">D102</text>
<text x="361" y="32.7">CVO_1</text>
<text x="374.6" y="32.7">NB_1</text>
<text x="375.9" y="31.3">D103</text>
<text x="420.5" y="35.2">CCP_1</text>
<text x="456.3" y="35.2">CVP_1</text>
<text x="490.2" y="35.2">SUMD_1</text>
<text x="527.3" y="35.2">OVP_1</text>
<text x="26.8" y="37.7">BNS_1</text>
<text x="28" y="40.3">BN_1</text>
<text x="53" y="39.4" transform="rotate(-90 53 39.4)">BPF_1</text>
<text x="70.8" y="39.4" transform="rotate(-90 70.8 39.4)">BPS_1</text>
<text x="86" y="39.4" transform="rotate(-90 86 39.4)">BNS_1</text>
<text x="101.3" y="39.4" transform="rotate(-90 101.3 39.4)">BPS_1</text>
<text x="114" y="39.4" transform="rotate(-90 114 39.4)">BNS_1</text>
<text x="129.2" y="39.4" transform="rotate(-90 129.2 39.4)">BP_1</text>
<text x="172.4" y="39.4" transform="rotate(-90 172.4 39.4)">G1_1</text>
<text x="187.6" y="39.4" transform="rotate(-90 187.6 39.4)">G1_1</text>
<text x="213" y="38.1" transform="rotate(-90 213 38.1)">G1_1</text>
<text x="233.3" y="39.4" transform="rotate(-90 233.3 39.4)">NB_1</text>
<text x="246" y="39.4" transform="rotate(-90 246 39.4)">E2_1</text>
<text x="284.1" y="39.4" transform="rotate(-90 284.1 39.4)">CH2_1</text>
<text x="317.1" y="39.4" transform="rotate(-90 317.1 39.4)">NB_1</text>
<text x="403.6" y="40.1" transform="rotate(-90 403.6 40.1)">3 NB_1</text>
<text x="420.5" y="40.3">CCN_1</text>
<text x="440" y="37.8">1 CCO_1</text>
<text x="456.3" y="40.3">CVS_1</text>
<text x="475.5" y="37.8">7 CVO_1</text>
<text x="491.7" y="40.3">UVN_1</text>
<text x="511.1" y="37.8">8 DDRV_1</text>
<text x="527.4" y="40.3">OVS_113</text>
<text x="546.1" y="37.8">14 OVO_1</text>
<text x="142.5" y="45.4">G1_1</text>
<text x="154.7" y="42.6" transform="rotate(-90 154.7 42.6)">3 CH1_1</text>
<text x="199.5" y="42.8">NBB_1</text>
<text x="389" y="42.8">DDRV_1</text>
<text x="53" y="51.9" transform="rotate(-90 53 51.9)">BP_1</text>
<text x="101.3" y="51.9" transform="rotate(-90 101.3 51.9)">BP_1</text>
<text x="114" y="52" transform="rotate(-90 114 52)">BN_1</text>
<text x="213" y="53" transform="rotate(-90 213 53)">E2_1</text>
<text x="233.3" y="53.2" transform="rotate(-90 233.3 53.2)">NBB_1</text>
<text x="284.1" y="51.9" transform="rotate(-90 284.1 51.9)">BP_1</text>
<text x="301.9" y="57.1" transform="rotate(-90 301.9 57.1)">NB_1</text>
<text x="175.3" y="72">D107</text>
<text x="322.6" y="72">D108</text>
<text x="40.3" y="77.5" transform="rotate(-90 40.3 77.5)">BP_1</text>
<text x="68.2" y="77.5" transform="rotate(-90 68.2 77.5)">CCP_1</text>
<text x="83.5" y="77.5" transform="rotate(-90 83.5 77.5)">CH2_1</text>
<text x="96.2" y="77.5" transform="rotate(-90 96.2 77.5)">CCN_1</text>
<text x="114" y="77.5" transform="rotate(-90 114 77.5)">CCO_1</text>
<text x="126.7" y="77.5" transform="rotate(-90 126.7 77.5)">CCZ_1</text>
<text x="141.9" y="77.5" transform="rotate(-90 141.9 77.5)">CCP_1</text>
<text x="174" y="73.3">CCP_1</text>
<text x="190.2" y="77.5" transform="rotate(-90 190.2 77.5)">BPS_1</text>
<text x="202.9" y="77.5" transform="rotate(-90 202.9 77.5)">CVS_1</text>
<text x="218.1" y="77.5" transform="rotate(-90 218.1 77.5)">BNS_1</text>
<text x="243.5" y="77.5" transform="rotate(-90 243.5 77.5)">CVP_1</text>
<text x="258.7" y="77.5" transform="rotate(-90 258.7 77.5)">CVO_1</text>
<text x="274" y="77.5" transform="rotate(-90 274 77.5)">CVZ_1</text>
<text x="289.2" y="77.5" transform="rotate(-90 289.2 77.5)">CVP_1</text>
<text x="321.3" y="73.3">CVP_1</text>
<text x="337.5" y="77.5" transform="rotate(-90 337.5 77.5)">BPS_1</text>
<text x="390.8" y="77.5" transform="rotate(-90 390.8 77.5)">BNS_1</text>
<text x="418.7" y="77.5" transform="rotate(-90 418.7 77.5)">UVN_1</text>
<text x="446.7" y="77.5" transform="rotate(-90 446.7 77.5)">DG_1</text>
<text x="492.4" y="77.5" transform="rotate(-90 492.4 77.5)">BP_1</text>
<text x="507.6" y="77.5" transform="rotate(-90 507.6 77.5)">BP_1</text>
<text x="525.4" y="77.5" transform="rotate(-90 525.4 77.5)">BP_1</text>
<text x="540.7" y="77.5" transform="rotate(-90 540.7 77.5)">BP_1</text>
<text x="558.4" y="77.5" transform="rotate(-90 558.4 77.5)">BPS_1</text>
<text x="365.4" y="80" transform="rotate(-90 365.4 80)">SUMD_1</text>
<text x="378.1" y="80" transform="rotate(-90 378.1 80)">DDRV_1</text>
<text x="434" y="80" transform="rotate(-90 434 80)">DDRV_1</text>
<text x="459.9" y="83.5">DG_1</text>
<text x="472.2" y="80.7" transform="rotate(-90 472.2 80.7)">3 DLOAD_1</text>
<text x="40.3" y="91.3" transform="rotate(-90 40.3 91.3)">CCP_1</text>
<text x="53" y="91.3" transform="rotate(-90 53 91.3)">CCP_1</text>
<text x="83.5" y="91.3" transform="rotate(-90 83.5 91.3)">CCN_1</text>
<text x="114" y="91.2" transform="rotate(-90 114 91.2)">CCZ_1</text>
<text x="126.7" y="91.3" transform="rotate(-90 126.7 91.3)">CCN_1</text>
<text x="190.2" y="91" transform="rotate(-90 190.2 91)">CVS_1</text>
<text x="218.1" y="91.1" transform="rotate(-90 218.1 91.1)">CVP_1</text>
<text x="230.8" y="93.6" transform="rotate(-90 230.8 93.6)">CVP_1</text>
<text x="258.7" y="91" transform="rotate(-90 258.7 91)">CVZ_1</text>
<text x="274" y="91" transform="rotate(-90 274 91)">CVS_1</text>
<text x="337.5" y="92.7" transform="rotate(-90 337.5 92.7)">SUMD_1</text>
<text x="378.1" y="95.3" transform="rotate(-90 378.1 95.3)">SUMD_1</text>
<text x="390.8" y="91.2" transform="rotate(-90 390.8 91.2)">UVN_1</text>
<text x="406" y="93.8" transform="rotate(-90 406 93.8)">UVN_1</text>
<text x="434" y="92.5" transform="rotate(-90 434 92.5)">DG_1</text>
<text x="492.4" y="93.5" transform="rotate(-90 492.4 93.5)">DLOAD_1</text>
<text x="507.6" y="93.5" transform="rotate(-90 507.6 93.5)">DLOAD_1</text>
<text x="525.4" y="93.5" transform="rotate(-90 525.4 93.5)">DLOAD_1</text>
<text x="540.7" y="93.5" transform="rotate(-90 540.7 93.5)">DLOAD_1</text>
<text x="558.4" y="91.1" transform="rotate(-90 558.4 91.1)">OVS_1</text>
<text x="352.7" y="97.8" transform="rotate(-90 352.7 97.8)">SUMD_1</text>
<text x="121.9" y="107.5">D104</text>
<text x="154.9" y="107.5">D109</text>
<text x="375.9" y="107.5">D105</text>
<text x="406.4" y="107.5">D110</text>
<text x="106.9" y="108.9">OVO_1</text>
<text x="120.6" y="108.9">GEN_1</text>
<text x="153.7" y="108.9">OVS_1</text>
<text x="374.6" y="108.9">GEN_1</text>
<text x="391.4" y="108.9">GEN_1</text>
<text x="405.1" y="108.9">NB_1</text>
<text x="22.5" y="115.6" transform="rotate(-90 22.5 115.6)">OVS_1</text>
<text x="37.8" y="115.6" transform="rotate(-90 37.8 115.6)">OVS_1</text>
<text x="50.5" y="115.6" transform="rotate(-90 50.5 115.6)">BNS_1</text>
<text x="78.4" y="115.6" transform="rotate(-90 78.4 115.6)">OVP_1</text>
<text x="91.1" y="115.6" transform="rotate(-90 91.1 115.6)">OVO_1</text>
<text x="171" y="119">GISO_1</text>
<text x="185.2" y="116.3" transform="rotate(-90 185.2 116.3)">3 BN_1</text>
<text x="204" y="119">GISO_1</text>
<text x="218.2" y="116.3" transform="rotate(-90 218.2 116.3)">3 SHP_1</text>
<text x="235.9" y="115.6" transform="rotate(-90 235.9 115.6)">GISO_1</text>
<text x="261.3" y="116.8" transform="rotate(-90 261.3 116.8)">GISO_1</text>
<text x="294.9" y="119">GENB_1</text>
<text x="309.5" y="114.3" transform="rotate(-90 309.5 114.3)">GPB_1</text>
<text x="327.3" y="115.6" transform="rotate(-90 327.3 115.6)">GEN_1</text>
<text x="421.3" y="115.6" transform="rotate(-90 421.3 115.6)">BN_1</text>
<text x="434" y="115.6" transform="rotate(-90 434 115.6)">SNB_1</text>
<text x="448.5" y="119">SNB_1</text>
<text x="461.9" y="114.3" transform="rotate(-90 461.9 114.3)">GEN_1</text>
<text x="480.2" y="119">SNPB_1</text>
<text x="494.9" y="114.3" transform="rotate(-90 494.9 114.3)">SNC_1</text>
<text x="515.3" y="115.6" transform="rotate(-90 515.3 115.6)">SNPB_1</text>
<text x="527.2" y="119">SNC_1</text>
<text x="540.7" y="114.3" transform="rotate(-90 540.7 114.3)">GEN_1</text>
<text x="561" y="115.6" transform="rotate(-90 561 115.6)">SNC_1</text>
<text x="247.8" y="121.6">GPB_1</text>
<text x="50.5" y="129.3" transform="rotate(-90 50.5 129.3)">OVP_1</text>
<text x="63.2" y="131.8" transform="rotate(-90 63.2 131.8)">OVP_1</text>
<text x="91.1" y="129.3" transform="rotate(-90 91.1 129.3)">OVP_1</text>
<text x="281.6" y="129.4" transform="rotate(-90 281.6 129.4)">GPB_1</text>
<text x="327.3" y="130.6" transform="rotate(-90 327.3 130.6)">GENB_1</text>
<text x="342.5" y="129.3" transform="rotate(-90 342.5 129.3)">GEN_1</text>
<text x="421.3" y="129.4" transform="rotate(-90 421.3 129.4)">SNB_1</text>
<text x="434" y="128.1" transform="rotate(-90 434 128.1)">BP_1</text>
<text x="461.9" y="129.4" transform="rotate(-90 461.9 129.4)">BP_1</text>
<text x="494.9" y="130.6" transform="rotate(-90 494.9 130.6)">SNB_1</text>
<text x="515.3" y="128.1" transform="rotate(-90 515.3 128.1)">BP_1</text>
<text x="185.1" y="133.3" transform="rotate(-90 185.1 133.3)">MIDISO_1</text>
<text x="218.1" y="133.3" transform="rotate(-90 218.1 133.3)">MIDISO_1</text>
<text x="235.9" y="132" transform="rotate(-90 235.9 132)">MIDISO_1</text>
<text x="153.7" y="147">LEDA_1</text>
<text x="154.9" y="145.6">D106</text>
<text x="22.6" y="154.4" transform="rotate(-90 22.6 154.4)">1 SHP_1</text>
<text x="50.5" y="153.7" transform="rotate(-90 50.5 153.7)">BPS_1</text>
<text x="63.2" y="153.7" transform="rotate(-90 63.2 153.7)">BNS_1</text>
<text x="75.9" y="153.7" transform="rotate(-90 75.9 153.7)">SHPK_1</text>
<text x="86" y="153.7" transform="rotate(-90 86 153.7)">SHNK_1</text>
<text x="24.7" y="159.8">3 SHPK_1</text>
<text x="22.5" y="170.1" transform="rotate(-90 22.5 170.1)">SHNK_1</text>
<text x="129.2" y="170.7" transform="rotate(-90 129.2 170.7)">LEDA_1</text>
</g>
<g font-size="1.8" fill="#a90000">
<text x="34.2" y="32.8">1</text>
<text x="34.2" y="35.3">2</text>
<text x="427.3" y="35.3">3</text>
<text x="462.8" y="35.3">5</text>
<text x="497.8" y="35.3">10</text>
<text x="533.4" y="35.3">12</text>
<text x="34.2" y="37.8">3</text>
<text x="34.2" y="40.4">4</text>
<text x="215.3" y="40.1" transform="rotate(-90 215.3 40.1)">3</text>
<text x="403.6" y="40.1" transform="rotate(-90 403.6 40.1)">3</text>
<text x="427.3" y="40.4">2</text>
<text x="462.8" y="40.4">6</text>
<text x="498.4" y="40.4">9</text>
<text x="561.1" y="40.7" transform="rotate(-90 561.1 40.7)">4</text>
<text x="34.2" y="42.9">5</text>
<text x="34.2" y="45.5">6</text>
<text x="147.9" y="45.5">1</text>
<text x="154.7" y="42.6" transform="rotate(-90 154.7 42.6)">3</text>
<text x="207.9" y="45.2">1</text>
<text x="215.3" y="47.7" transform="rotate(-90 215.3 47.7)">2</text>
<text x="396.8" y="42.9">1</text>
<text x="403.6" y="47.7" transform="rotate(-90 403.6 47.7)">2</text>
<text x="154.7" y="50.2" transform="rotate(-90 154.7 50.2)">2</text>
<text x="561.1" y="52.7" transform="rotate(-90 561.1 52.7)">11</text>
<text x="465.4" y="83.6">1</text>
<text x="472.2" y="80.7" transform="rotate(-90 472.2 80.7)">3</text>
<text x="472.2" y="88.3" transform="rotate(-90 472.2 88.3)">2</text>
<text x="178.4" y="119.1">1</text>
<text x="211.4" y="119.1">1</text>
<text x="263.6" y="118.8" transform="rotate(-90 263.6 118.8)">3</text>
<text x="311.9" y="116.3" transform="rotate(-90 311.9 116.3)">3</text>
<text x="464.3" y="116.3" transform="rotate(-90 464.3 116.3)">3</text>
<text x="497.3" y="116.3" transform="rotate(-90 497.3 116.3)">3</text>
<text x="543" y="116.3" transform="rotate(-90 543 116.3)">3</text>
<text x="185.2" y="123.9" transform="rotate(-90 185.2 123.9)">2</text>
<text x="218.2" y="123.9" transform="rotate(-90 218.2 123.9)">2</text>
<text x="256.2" y="123.9">1</text>
<text x="304.4" y="121.4">1</text>
<text x="311.9" y="123.9" transform="rotate(-90 311.9 123.9)">2</text>
<text x="456.8" y="121.4">1</text>
<text x="464.3" y="123.9" transform="rotate(-90 464.3 123.9)">2</text>
<text x="489.8" y="121.4">1</text>
<text x="497.3" y="123.9" transform="rotate(-90 497.3 123.9)">2</text>
<text x="535.6" y="121.4">1</text>
<text x="543" y="123.9" transform="rotate(-90 543 123.9)">2</text>
<text x="263.6" y="126.4" transform="rotate(-90 263.6 126.4)">2</text>
</g>
<g font-size="1.8" fill="#006464">
<text x="40.6" y="31.3">J101</text>
<text x="443.2" y="32.6">U101A</text>
<text x="478.8" y="32.6">U101B</text>
<text x="514.4" y="32.6">U101C</text>
<text x="549.9" y="32.6">U101D</text>
<text x="559.3" y="34.5">+5V</text>
<text x="56.1" y="39">F101</text>
<text x="74.4" y="39">C101</text>
<text x="89.7" y="39">C102</text>
<text x="103.9" y="39">R101</text>
<text x="116.6" y="39">R102</text>
<text x="132.9" y="39">C103</text>
<text x="158.1" y="40.2">Q101</text>
<text x="175" y="39">R103</text>
<text x="191.3" y="39">C109</text>
<text x="216.2" y="37.7">Q102</text>
<text x="236" y="39">R104</text>
<text x="248.7" y="39">R105</text>
<text x="274.3" y="36.4">SS34</text>
<text x="286.8" y="39">R106</text>
<text x="319.8" y="39">R108</text>
<text x="345.5" y="36.4">BAT54WS</text>
<text x="375.9" y="36.4">BAT54WS</text>
<text x="407" y="37.7">Q103</text>
<text x="429.4" y="36.4">+</text>
<text x="464.9" y="36.4">+</text>
<text x="500.5" y="36.4">+</text>
<text x="536.1" y="36.4">+</text>
<text x="562.6" y="37.7">U101E</text>
<text x="304.6" y="44">R107</text>
<text x="443.2" y="45.3">LM324</text>
<text x="478.8" y="45.3">LM324</text>
<text x="514.4" y="45.3">LM324</text>
<text x="549.9" y="45.3">LM324</text>
<text x="562.2" y="44.9" transform="rotate(-90 562.2 44.9)">V+</text>
<text x="40.6" y="49.1">XH-6P</text>
<text x="56.1" y="49.1">PTC 2A</text>
<text x="69.1" y="52.4">GND</text>
<text x="74.4" y="49.1">10n</text>
<text x="84.3" y="52.4">GND</text>
<text x="89.7" y="49.1">10n</text>
<text x="103.9" y="49.1">100</text>
<text x="116.6" y="49.1">100</text>
<text x="127.5" y="52.4">GND</text>
<text x="132.9" y="49.1">1u</text>
<text x="158.1" y="52.9">AO3401A</text>
<text x="170.7" y="52.4">+5V</text>
<text x="175" y="49.1">10k</text>
<text x="185.9" y="52.4">+5V</text>
<text x="191.3" y="49.1">1n</text>
<text x="216.2" y="50.4">MMBT3904</text>
<text x="236" y="49.1">4.7k</text>
<text x="244.3" y="52.4">GND</text>
<text x="248.7" y="49.1">1k</text>
<text x="286.8" y="49.1">1.2R</text>
<text x="292.2" y="49.1">2W</text>
<text x="315.5" y="52.4">GND</text>
<text x="319.8" y="49.1">100k</text>
<text x="401.8" y="53.6">GND</text>
<text x="407" y="50.4">2N7002</text>
<text x="562.2" y="49.4" transform="rotate(-90 562.2 49.4)">V-</text>
<text x="152.9" y="56.2">+5V</text>
<text x="304.6" y="54.2">10k</text>
<text x="559.3" y="58.7">GND</text>
<text x="562.6" y="55.5">LM324</text>
<text x="23.4" y="73.8">+5V</text>
<text x="28.7" y="77.1">C104</text>
<text x="42.9" y="77.1">R109</text>
<text x="55.6" y="77.1">R110</text>
<text x="70.9" y="77.1">R111</text>
<text x="86.1" y="77.1">R112</text>
<text x="98.8" y="77.1">R113</text>
<text x="116.6" y="77.1">R114</text>
<text x="130.3" y="77.1">C105</text>
<text x="145.6" y="77.1">C110</text>
<text x="175.3" y="77.1">BAT54WS</text>
<text x="192.8" y="77.1">R115</text>
<text x="205.5" y="77.1">R116</text>
<text x="220.7" y="77.1">R141</text>
<text x="246.1" y="77.1">R143</text>
<text x="261.4" y="77.1">R117</text>
<text x="277.6" y="77.1">C106</text>
<text x="292.9" y="77.1">C111</text>
<text x="322.6" y="77.1">BAT54WS</text>
<text x="340.1" y="77.1">R118</text>
<text x="393.5" y="77.1">R144</text>
<text x="421.4" y="77.1">R146</text>
<text x="449.3" y="77.1">R123</text>
<text x="495.1" y="77.1">R124</text>
<text x="510.3" y="77.1">R125</text>
<text x="528.1" y="77.1">R126</text>
<text x="543.3" y="77.1">R127</text>
<text x="561.1" y="77.1">R128</text>
<text x="233.4" y="79.6">R142</text>
<text x="355.4" y="82.1">R119</text>
<text x="368.1" y="79.6">R120</text>
<text x="380.8" y="79.6">R121</text>
<text x="408.7" y="79.6">R145</text>
<text x="436.6" y="79.6">R122</text>
<text x="475.6" y="78.3">Q104</text>
<text x="28.7" y="87.2">100n</text>
<text x="42.9" y="87.2">100k</text>
<text x="55.6" y="87.2">100k</text>
<text x="70.9" y="87.2">100k</text>
<text x="86.1" y="87.2">100k</text>
<text x="98.8" y="87.2">49.9k</text>
<text x="116.6" y="87.2">1k</text>
<text x="130.3" y="87.2">47n</text>
<text x="145.6" y="87.2">47n</text>
<text x="192.8" y="87.2">47k</text>
<text x="205.5" y="87.2">30k</text>
<text x="220.7" y="87.2">47k</text>
<text x="233.4" y="89.8">33k</text>
<text x="246.1" y="87.2">360k</text>
<text x="261.4" y="87.2">10k</text>
<text x="277.6" y="87.2">10n</text>
<text x="292.9" y="87.2">10n</text>
<text x="340.1" y="87.2">100k</text>
<text x="368.1" y="89.8">36k</text>
<text x="380.8" y="89.8">1M</text>
<text x="393.5" y="87.2">100k</text>
<text x="408.7" y="89.8">27k</text>
<text x="421.4" y="87.2">200k</text>
<text x="436.6" y="89.8">100</text>
<text x="449.3" y="87.2">100k</text>
<text x="495.1" y="87.2">11R</text>
<text x="499.9" y="87.2">2W</text>
<text x="510.3" y="87.2">11R</text>
<text x="515.2" y="87.2">2W</text>
<text x="528.1" y="87.2">11R</text>
<text x="532.9" y="87.2">2W</text>
<text x="543.3" y="87.2">11R</text>
<text x="548.2" y="87.2">2W</text>
<text x="561.1" y="87.2">68k</text>
<text x="23.4" y="90.5">GND</text>
<text x="66.5" y="90.5">GND</text>
<text x="94.5" y="90.5">GND</text>
<text x="140.2" y="90.5">GND</text>
<text x="201.2" y="90.5">GND</text>
<text x="241.8" y="90.5">GND</text>
<text x="287.5" y="90.5">GND</text>
<text x="355.4" y="92.3">75k</text>
<text x="363.7" y="93">GND</text>
<text x="417.1" y="90.5">GND</text>
<text x="445" y="90.5">GND</text>
<text x="470.4" y="94.3">GND</text>
<text x="475.6" y="91">AO3400A</text>
<text x="121.9" y="112.6">BAT54WS</text>
<text x="154.9" y="112.6">BAT54WS</text>
<text x="188.6" y="113.9">Q105</text>
<text x="221.6" y="113.9">Q108</text>
<text x="279.9" y="111.9">+5V</text>
<text x="312.7" y="113.9">Q110</text>
<text x="340.9" y="111.9">+5V</text>
<text x="375.9" y="112.6">BAT54WS</text>
<text x="406.4" y="112.6">BAT54WS</text>
<text x="465.1" y="113.9">Q106</text>
<text x="498.1" y="113.9">Q107</text>
<text x="543.8" y="113.9">Q111</text>
<text x="25.2" y="115.2">R129</text>
<text x="41.4" y="115.2">C107</text>
<text x="53.1" y="115.2">R147</text>
<text x="65.8" y="117.7">R130</text>
<text x="81" y="115.2">R148</text>
<text x="93.7" y="115.2">R131</text>
<text x="238.5" y="115.2">R153</text>
<text x="264.4" y="116.4">Q109</text>
<text x="284.2" y="115.2">R151</text>
<text x="330" y="115.2">R152</text>
<text x="345.2" y="115.2">R132</text>
<text x="423.9" y="115.2">R133</text>
<text x="436.6" y="115.2">R155</text>
<text x="517.9" y="115.2">R134</text>
<text x="563.6" y="115.2">R149</text>
<text x="25.2" y="125.3">33k</text>
<text x="41.4" y="125.3">1u</text>
<text x="53.1" y="125.3">68k</text>
<text x="81" y="125.3">100k</text>
<text x="93.7" y="125.3">240k</text>
<text x="238.5" y="125.3">22k</text>
<text x="284.2" y="125.3">47k</text>
<text x="330" y="125.3">47k</text>
<text x="345.2" y="125.3">100k</text>
<text x="423.9" y="125.3">150k</text>
<text x="436.6" y="125.3">91k</text>
<text x="517.9" y="125.3">47k</text>
<text x="563.6" y="125.3">1M</text>
<text x="20.8" y="128.6">GND</text>
<text x="36.1" y="128.6">GND</text>
<text x="65.8" y="127.9">62k</text>
<text x="76.7" y="128.6">GND</text>
<text x="188.6" y="126.6">AO3400A</text>
<text x="221.6" y="126.6">AO3400A</text>
<text x="264.4" y="129.1">MMBT3906</text>
<text x="307.8" y="129.8">GND</text>
<text x="312.7" y="126.6">MMBT3904</text>
<text x="465.1" y="126.6">MMBT3904</text>
<text x="498.1" y="126.6">MMBT3906</text>
<text x="539" y="129.8">GND</text>
<text x="543.8" y="126.6">MMBT3904</text>
<text x="559.3" y="128.6">GND</text>
<text x="259.6" y="132.4">+5V</text>
<text x="96.4" y="147.5">+3V3</text>
<text x="24.7" y="154.7">2</text>
<text x="27.9" y="152">R150</text>
<text x="53.1" y="153.3">R135</text>
<text x="65.8" y="153.3">R136</text>
<text x="78.5" y="153.3">R137</text>
<text x="88.7" y="153.3">R138</text>
<text x="101.4" y="150.7">R139</text>
<text x="117.6" y="155.8">C108</text>
<text x="131.8" y="155.8">R140</text>
<text x="154.9" y="151.7">Green</text>
<text x="22.6" y="162" transform="rotate(-90 22.6 162)">4</text>
<text x="101.4" y="160.9">10k</text>
<text x="27.9" y="164.7">0.1R</text>
<text x="33.4" y="164.7">1%</text>
<text x="37.2" y="164.7">50ppm</text>
<text x="53.1" y="163.4">1k</text>
<text x="65.8" y="163.4">1k</text>
<text x="78.5" y="163.4">1k</text>
<text x="88.7" y="163.4">1k</text>
<text x="117.6" y="166">10n</text>
<text x="131.8" y="166">1k</text>
<text x="112.3" y="169.2">GND</text>
</g>
</svg>
